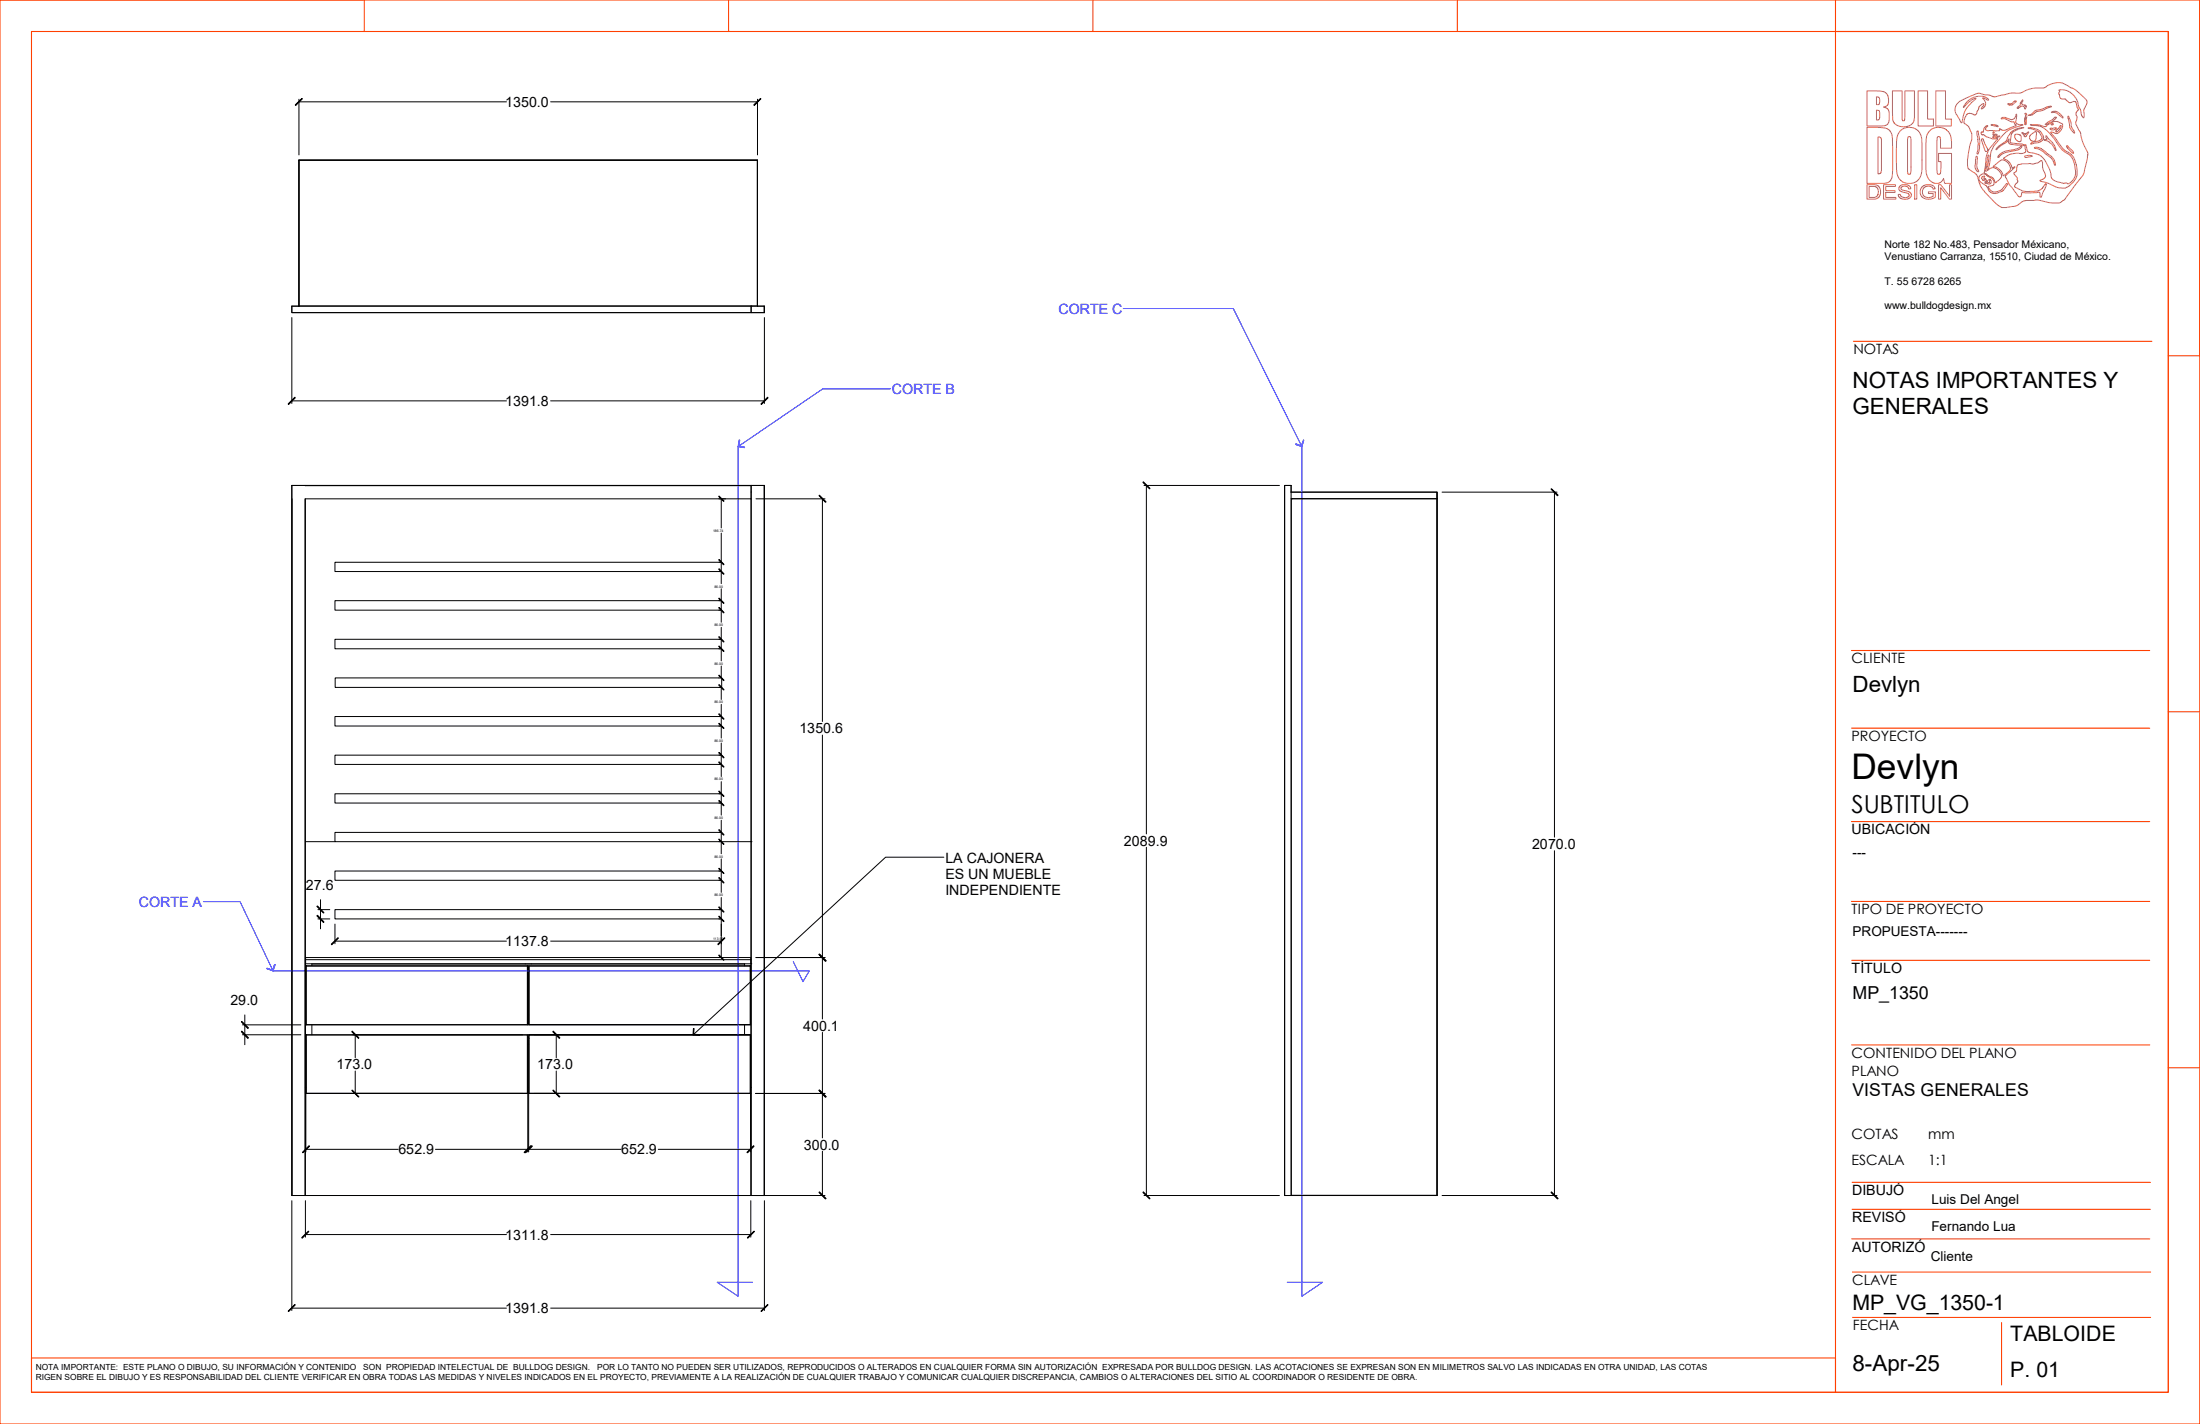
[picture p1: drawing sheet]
<svg xmlns="http://www.w3.org/2000/svg" width="432mm" height="279mm" viewBox="0 0 432 279" stroke-linecap="round" stroke-linejoin="round" font-family="sans-serif">
<g fill="#00f" stroke="#00f" stroke-width=".2">
<path d="M145.1 86.3l.1 .1-.2 1.1 1.1 .2v.1l-1.2-.2z" fill-rule="evenodd"/>
<path d="M52.4 189.9l1.1 .5 .4-1.2 .1 .1-.4 1.2-1.2-.4z" fill-rule="evenodd"/>
<path d="M254.3 87.1l1.1 .4 .5-1.1-.4 1.2-1.2-.4z" fill-rule="evenodd"/>
</g>
<g fill="#000" stroke="#000" stroke-width=".2">
<path d="M58 20.6l1.3-1.3 .1 .1-1.4 1.3z" fill-rule="evenodd"/>
<path d="M148 20.6l1.3-1.3 .1 .1-1.4 1.3z" fill-rule="evenodd"/>
<path d="M56.6 79.2l1.3-1.3 .1 .2-1.4 1.3z" fill-rule="evenodd"/>
<path d="M149.4 79.2l1.3-1.3v.2l-1.3 1.3z" fill-rule="evenodd"/>
<path d="M141.1 97.4v-.1l1 1-.1 .1z" fill-rule="evenodd"/>
<path d="M160.7 97.2h.1l1.3 1.3-.1 .1z" fill-rule="evenodd"/>
<path d="M224.4 94.5l1.3 1.3-.1 .1-1.3-1.2z" fill-rule="evenodd"/>
<path d="M304.5 95.9l1.3 1.3-.1 .1-1.3-1.3z" fill-rule="evenodd"/>
<path d="M141.1 117.3l1 1-.1 .1-.9-1z" fill-rule="evenodd"/>
<path d="M141.1 109.8l1 .9-.1 .1-.9-.9z" fill-rule="evenodd"/>
<path d="M141.1 111.7v-.1l1 1-.1 .1z" fill-rule="evenodd"/>
<path d="M141.1 125l1 .9-.1 .1z" fill-rule="evenodd"/>
<path d="M141.1 132.5l1 1-.1 .1z" fill-rule="evenodd"/>
<path d="M141.1 119.3v-.1l1 1-.1 .1z" fill-rule="evenodd"/>
<path d="M141.1 126.8v-.1l1 1.1h-.1z" fill-rule="evenodd"/>
<path d="M141.1 134.4v-.1l1 1z" fill-rule="evenodd"/>
<path d="M141.1 140.1v-.1l1 1.1h-.1z" fill-rule="evenodd"/>
<path d="M141.1 147.6l1 1-.1 .1-.9-1z" fill-rule="evenodd"/>
<path d="M141.1 155.2l1 1-.1 .1-.9-1z" fill-rule="evenodd"/>
<path d="M141.1 142v-.1l1 1-.1 .1z" fill-rule="evenodd"/>
<path d="M141.1 149.6v-.1l1 1h-.1z" fill-rule="evenodd"/>
<path d="M141.1 157.1l1 .9-.1 .1z" fill-rule="evenodd"/>
<path d="M62.2 177.8h.1l1.3 1.3-.1 .1z" fill-rule="evenodd"/>
<path d="M141.1 170.4v-.1l1 1.1z" fill-rule="evenodd"/>
<path d="M141.1 162.8l1 1-.1 .1-.9-1z" fill-rule="evenodd"/>
<path d="M141.1 177.9l1 1-.1 .1-.9-1z" fill-rule="evenodd"/>
<path d="M141.1 164.7l1 .9-.1 .1z" fill-rule="evenodd"/>
<path d="M141.1 172.3v-.1l1 1-.1 .1z" fill-rule="evenodd"/>
<path d="M62.3 179.6l1.3 1.3-.1 .1-1.3-1.3z" fill-rule="evenodd"/>
<path d="M65 185.3l1.3-1.3 .1 .1-1.3 1.3z" fill-rule="evenodd"/>
<path d="M140.9 185.3l1.3-1.3 .1 .1-1.3 1.3z" fill-rule="evenodd"/>
<path d="M141.1 187.4l1 .9-.1 .1-.9-.9z" fill-rule="evenodd"/>
<path d="M141.1 179.8v-.1l1 1.1h-.1z" fill-rule="evenodd"/>
<path d="M160.8 187.2l1.3 1.3-.1 .1-1.3-1.3z" fill-rule="evenodd"/>
<path d="M160.7 187.3l.1-.1 1.3 1.3-.1 .1z" fill-rule="evenodd"/>
<path d="M47.5 200.4l1.3 1.3-.2 .1-1.2-1.3z" fill-rule="evenodd"/>
<path d="M47.5 202.3l1.3 1.3-.2 .2-1.2-1.4z" fill-rule="evenodd"/>
<path d="M69.1 213.9l1.3 1.3v.1l-1.4-1.3z" fill-rule="evenodd"/>
<path d="M69.1 202.3l1.3 1.3v.2l-1.4-1.4z" fill-rule="evenodd"/>
<path d="M108.5 214l.1-.1 1.3 1.3-.1 .1z" fill-rule="evenodd"/>
<path d="M108.6 202.3l1.3 1.3-.1 .2-1.3-1.4z" fill-rule="evenodd"/>
<path d="M136.1 201.8h.1l-.1 1.1 1.2 .1v.2l-1.3-.1z" fill-rule="evenodd"/>
<path d="M160.8 213.9l1.3 1.3-.1 .1-1.3-1.3z" fill-rule="evenodd"/>
<path d="M160.7 214l.1-.1 1.3 1.3-.1 .1z" fill-rule="evenodd"/>
<path d="M60.7 224.8v.1l-1.3 1.3v-.1z" fill-rule="evenodd"/>
<path d="M102.9 226.1l1.3-1.3 .1 .1-1.3 1.3z" fill-rule="evenodd"/>
<path d="M104.4 224.8l.1 .1-1.3 1.3-.1-.1z" fill-rule="evenodd"/>
<path d="M147.9 224.8l.1 .1-1.3 1.3-.1-.1z" fill-rule="evenodd"/>
<path d="M160.8 233.8l1.3 1.4h-.1l-1.3-1.2z" fill-rule="evenodd"/>
<path d="M224.4 233.8l1.3 1.4h-.1l-1.3-1.2z" fill-rule="evenodd"/>
<path d="M304.5 233.8l1.3 1.4h-.1l-1.3-1.2z" fill-rule="evenodd"/>
<path d="M57.9 255.9l.1 .1-1.4 1.3z" fill-rule="evenodd"/>
<path d="M59.2 242.8l1.3-1.2h.1l-1.3 1.4z" fill-rule="evenodd"/>
<path d="M146.7 242.8l1.3-1.2h.1l-1.3 1.4z" fill-rule="evenodd"/>
<path d="M149.4 257.3l1.3-1.4v.1l-1.3 1.3z" fill-rule="evenodd"/>
</g>
<g fill="none" stroke="#000" stroke-width=".2">
<path d="M58.7 19.5v10.9M58.7 20h40.7M108.1 20h40.6M148.7 19.5v10.9M58.7 31.5h89.9v28.6M57.3 62.3v16.9M57.3 78.7h42.1M58.7 60.1v-28.7h90v28.7M58.7 60h89.9M108.1 78.7h41.9M147.4 60.1h.1M147.4 60.1v1.2"/>
<path d="M150 60.1v1.2M150 60.1h-92.7v1.2h92.7M150 62.3v16.9M57.3 95.2v139.4M57.3 95.2h92.7M57.3 95.2v.1M57.3 97.9v136.7M59.9 95.2v.1M59.9 97.9v136.7M59.9 95.2l87.5 .1M141.6 97.9v5.7M147.4 95.2v139.4"/>
<path d="M147.4 97.9h-87.5v136.7M148.4 97.9h13.5M150 95.2v139.4zM161.4 97.9v43.7M224.5 95.2h26.6M225 95.2v68.4M253.4 96.6h28.7v1.2h-28.7M253.4 95.2h-1.3v139.4l30-.1M253.4 95.2h-1.3v139.4h1.3M253.4 95.2v139.4M253.4 97.9h.1M253.4 97.9v136.6"/>
<path d="M253.4 97.9h28.6M282 96.6v137.9M283 96.6h22.6M305.1 96.6v67.7M65.7 117.9h75.9v1.8h-75.9zM65.7 110.3h75.9v1.8h-75.9zM141.1 117.9h.1M141.1 112.1h.1M141.1 119.7h.1M141.1 110.3h.1M141.6 104.6v5.7M141.6 112.1v2.4"/>
<path d="M141.6 115.5v2.4M141.6 119.7v2.4M65.7 125.4h75.9v1.9h-75.9zM65.8 133h75.8v1.9h-75.8zM141.1 125.4h.1M141.1 127.3h.1M141.1 134.9h.1M141.1 133h.1M141.6 123.1v2.3M141.6 127.3v2.4M141.6 130.7v2.3M141.6 134.9v2.3"/>
<path d="M141.6 138.2v2.4M65.7 155.7h75.9v1.9h-75.9zM65.7 148.2h75.9v1.8h-75.9zM65.7 140.6h75.9v1.9h-75.9zM141.1 140.6h.1M141.1 148.2h.1M141.1 142.5h.1M141.1 155.7h.1M141.1 150h.1M141.1 157.6h.1M141.6 142.5v2.3M141.6 145.8v2.4"/>
<path d="M141.6 150v2.4M141.6 153.4v2.3M141.6 157.6v2.3M161.4 144.2v55.7M59.9 165.1h5.8M62.4 178.5h2.3M62.9 176.5v5.7M65.7 163.3h75.9v1.8h-75.9zM65.7 178.5h75.9v1.8h-75.9zM65.7 170.9h75.9v1.8h-75.9zM141.1 170.9h.1M141.1 165.1h.1"/>
<path d="M141.1 163.3h.1M141.1 178.5h.1M141.1 172.7h.1M141.6 165.1h5.8M141.6 161v2.3M141.6 165.1v2.4M141.6 168.5v2.4M141.6 172.7v2.4M141.6 176.1v2.4M147.4 165.1h.1M185.3 168.2h-11.5l-37.8 34.9M225 166.2v68.4"/>
<path d="M305.1 166.9v67.7M48 199.1v5.9M60 187.9v1.2l-.1-.8M60 189.1h87.4M60 189.5v11.6M60.1 189.6h43.4M60.1 189.6v11.4M61.2 189.1h84.9v.4M61.2 189.1v.4M62.4 180.3h2.3M65.7 181.3v3.9M65.7 184.7h33.7"/>
<path d="M103.1 189.1h.1M103.6 189.5h-43.6l.1 .1M103.6 189.5v11.6zM103.6 199.2h.2M103.6 199.1h.2M103.6 190.3h.2M103.8 189.5h43.5l-.1 .1M103.8 189.6h43.4M104.3 189.1h.1M108.1 184.7h33.5M141.1 180.3h.1M141.1 187.9h.1"/>
<path d="M141.6 180.3v7.6M146.1 189.1h.1M147.2 189.6v11.4M147.3 189.5v11.6M147.4 189.1h.1M147.4 188.3h-87.5v-.4h87.5v1.2M148.4 187.9h13.5M47.6 203h11.5M47.6 201.1h11.5M60 214.5h43.6zM60 213.4v1.1M60 203v23"/>
<path d="M60.1 203.1h43.4v11.4M60.1 201l43.5 .1M60.1 203.1v11.4M60.1 201h43.4M61.2 201.1v1.9M69.3 214.5h33.3M69.3 203h33.3M69.7 203v4.5M69.7 210.1v4.4M103.5 203.1l.1 11.4h.2M103.6 203l-43.5 .1M103.6 200.4h.2"/>
<path d="M103.6 200.5h.2M103.6 213.4h.2M103.6 204.9h.2M103.6 203.6h.2M103.6 204v22M103.8 201.1h43.5zM103.8 203h43.5zM103.8 203v23M103.8 201v-11.5v11.6M103.8 214.5h43.6M103.8 214.5h43.4M103.8 203.1v11.4"/>
<path d="M104.8 203h4.9M109.2 203v4.5M109.2 210.1v4.4M146.1 201.1v1.9M147.3 203v11.5l-.1-11.4M147.3 204v22M147.3 213.3h.1M147.3 213.4h.1M148.3 214.5h13.6M161.4 202.6v20.7M57.3 235.6v21.5M57.3 234.6h104.6"/>
<path d="M59.9 235.6v7.1M60 225.5h18.1M85.5 225.5h18.1M103.8 225.5h18.1M129.2 225.5h18.1M147.4 235.6v7.1M150 235.6v21.5M161.4 225.9v8.7M224.5 234.6h26.6M253.4 234.5h28.6M282.1 234.5l-28.7 .1M283 234.6h22.6"/>
<path d="M57.3 256.7h42.1M59.9 242.2h39.5M108.1 242.2h39.3M108.1 256.7h41.9"/>
</g>
<path d="M174.8 76.3h-13.3l-16.6 11.3v166.7l-4.1-2.7h6.9M220.5 60.5h21.6l13.4 27.1v166.7l4.1-2.7h-7M39.9 176.9h7.2l6.5 13.6h105.2l-1.2 2.1-1.9-3.9" fill="none" stroke="#00f" stroke-width=".2"/>
<g fill="none" stroke="#c66" stroke-width=".2">
<path d="M366.4 17.8l3 .1 .6 .2 .5 .5 .2 .8-.1 1.1-.3 .3-.6 .2 .7 .3 .4 .5v1.8l-.1 .4-.4 .5-.9 .2h-3zM368.3 19h.1a.55 .55 0 0 1 .5 .8v.4a.32 .32 0 0 1-.4 .3h-.2zM371.4 17.8h1.9v5.5a.3 .3 0 0 0 .3 .4 .3 .3 0 0 0 .2-.5l.1-5.4h1.9l-.1 5.8-.2 .5-.6 .5-1.1 .3-.9-.1-.7-.3-.4-.3-.3-.6zM376.5 17.8h1.8v5.6h1.2v1.3h-3zM379.9 17.8h1.9v5.6h1.2v1.3h-3.1zM384.6 19.9l3.6-1.6 1.5 .3 .9 .1 1 .3 2.9-.7h2l1.3-.6 1.2-.4 2.3-.1 .7-.5a4.1 4.1 0 0 1 2.6-.4l2.9 1.4 2 1.9 .1 .7-.6 1.2v1.6l-.4-.5-.2-1-.4-.7-.2-1-.6-1-1.2-1-.4-.2-1-.1a.23 .23 0 0 0-.4 0 .23 .23 0 0 0 .1 .3l-.2 .5 .3 .9 .9 .1 .8 .8 .9-.3 .4 .1 .4 1.2a.46 .46 0 0 1-.2 .7l-.1 .7 .2 .5-.3 1.2 1 1.9a6 6 0 0 0 .8 2.5l.5 1.2 .1 .5-.9 3.8-3.6 4.9-.9 .7h-.5a10.1 10.1 0 0 1-3.7-.5l-2.8 .1-1.9 1.1-1.7 .2h-1l-1-.7-2.2-2.3-.9-1.3-.8-2.2-1.7-1.2v-1.6l.4-2.7 .4-1.3v-1.2l-.6-1.3-.9-.7v-.7l.4-.9 .4-.3h.6l.6 .3 .3-.1 .7-1.6 .6-.5a.21 .21 0 0 1 .3 0 .21 .21 0 0 1-.1 .3l-.4 .7 .6-.4 .2-.5v-.4l-.6-.9h.3l.7 .5 .2-.1v-.2l-1-.5h-1.1l-.9 .2-.9 .6-.6 .6-.4 .8 1.5-1.5 .9-.3-.8 .8a5 5 0 0 0-1.6 2.5l-.3 1.4-.2 .1-1-1.8-.2-.6 .1-.9zM397 19.6v.3l-.2 .4 .2 .2 .5 .2 .2 .2-.1 .2a.19 .19 0 0 1-.2 .2 .19 .19 0 0 1-.1-.3l-.6-.2-.5 .4a.15 .15 0 0 1-.2 .1 .15 .15 0 0 1-.1-.2 .15 .15 0 0 1 .2-.1l.4-.4v-.4zM366.4 25l3.7 .1 .6 .3 .6 .8 .1 .9 .1 1.8-.1 5.3-.2 1.1-.7 .6-.6 .1h-3.5zM366.4 36.2h1.7l.8 .5 .2 .5v.7l-.2 .7-.3 .3-.6 .2h-1.6zM366.9 36.6h1.1l.5 .3 .2 .9-.1 .5-.3 .3-.3 .1h-1.1zM368.3 21.6h.1a.41 .41 0 0 1 .5 .5v1.2l-.3 .2h-.3zM368.6 26.9l.5 .1 .2 .3v6.2l-.1 .4-.4 .2h-.2z"/>
<path d="M369.7 36.2h2.3v.4h-1.9v.8h1.8v.4h-1.8v.9h2v.4h-2.4zM372.9 36.5l.5-.3h.8l.7 .5 .1 .3-.4 .1-.1-.4-.5-.2-.6 .1-.3 .3 .1 .3 1.4 .4 .5 .3v.6l-.3 .4-1 .2-.6-.1-.5-.3-.1-.6h.4l.2 .5 .6 .2 .6-.1 .3-.3v-.3l-.2-.2-1.3-.3-.4-.3-.1-.5zM373 25.7l.5-.5 .6-.1h1.4l.5 .2 .6 .5 .5 1.2v7l-.2 .7-.4 .6-1.1 .6-1.1 .1-.9-.3-.5-.5-.6-1.1-.1-6.4 .2-1.1zM374.5 26.8a.37 .37 0 0 1 .5 .1 .37 .37 0 0 1 .1 .4l-.1 6.7a.3 .3 0 0 1-.4 .2 .3 .3 0 0 1-.2-.4v-6.5zM375.8 36.2h.4v2.9h-.4zM377.1 36.7l1-.5h.8l.5 .2 .4 .6-.4 .1-.2-.4-.5-.2h-.5l-.5 .2-.3 .6-.1 .6 .5 .7 .8 .2 .8-.3v-.5h-.9v-.4h1.4v1.1l-.5 .2-.8 .2-1.2-.3-.5-.8v-.7zM379 25.4l.6-.3 1-.1 .9 .1 .7 .5 .7 1 .1 2.5h-2.1l-.1-1.9a.34 .34 0 0 0-.3-.4 .34 .34 0 0 0-.3 .5v6.6a.37 .37 0 0 0 .5 .3 .37 .37 0 0 0 .2-.5l.1-2h-.5v-1.6h2.5v5.9h-1.3l-.2-1-.6 .8-.5 .2-.8-.1-.8-.5-.5-.7-.3-1.6v-5.7l.2-1zM380.5 36.2h.4l1.8 2.3v-2.3h.3v2.9h-.4l-1.7-2.3v2.3h-.4zM387.8 30.8a.18 .18 0 0 1 .3-.1 .18 .18 0 0 1 0 .3l-.1 1.6 .3 .8a.18 .18 0 0 1 0 .3 .18 .18 0 0 1-.3-.1l-.4-.7zM388 25.7h.3l.1 .8a6.3 6.3 0 0 1 0 3.3l-.1 .2a.16 .16 0 0 1-.1 .2 .16 .16 0 0 1-.2-.2l.3-1.6zM388.5 34.6l.5-.4 .5-.1 1.4 .8 .4 .6 .1 .6-.2 .3-.7 .1a.22 .22 0 0 0-.3 .2 .22 .22 0 0 0 .2 .3l.7 .6h.8l1-.3 .8-1.1a.17 .17 0 0 1 .2-.2 .17 .17 0 0 1 .1 .3l-1 1.2-1.3 .5-.6-.1-.7-.5-.6-1-1.2-.8-.2-.3zM389 34.7l.4-.2 .2 .2a.33 .33 0 0 0-.1 .5l.2-.1 .2 .3a.17 .17 0 0 1 .2 .2 .17 .17 0 0 1-.2 .1 .17 .17 0 0 1-.2-.1l-.6-.3-.2-.3z"/>
<path d="M389 27.2l.3 .1 .3 .9 .6 1.1-.1 .2a.29 .29 0 0 1-.2 .2 .29 .29 0 0 1-.3-.2l-.7-2zM389.6 24.9l.4-.3 .1 .1-.4 .6v.2l.4 .2h2.3l.1-.5 .4 .3 .6 .1 2.2-1-.3-.3a.34 .34 0 0 0-.1-.4 .34 .34 0 0 0-.5 0l-1.1-.6h-.6a.18 .18 0 0 1-.2 .1 .18 .18 0 0 1-.1-.2 .18 .18 0 0 1 .2-.1l.6-.1 1.3 .5 .5-.2 .4-.9v.5l-.2 1 .1 .3 .6 .3 .7-.1v.2l-2 .6-1 .5-.8 .7-1.9 2.2-.6 1.3-.4 3.2a.19 .19 0 0 1-.3 .2 .2 .2 0 0 1 0-.4l.3-1.4 .1-1.1-.2 .1-.1 .6-.4 2.5 1.1-.7h.6l.9 .5 .6 .9-.1 .5-1 1-.2 .1-.3-.8-.3-.3-.7-.3-.6-.5h-.3l.3-1.4 .1-1.5 .4-1.5 1.9-2.4-1 .1-1-.4-.8-.5a.31 .31 0 0 1-.4-.1 .31 .31 0 0 1 .1-.4 .2 .2 0 0 0 .3 0 .2 .2 0 0 0 0-.3zM389.6 35.8l.7 .1a.38 .38 0 0 0 .1-.7h.2l.2 .3-.1 .5-.5 .1-.6-.1zM390.2 29.6h.1M390.8 24.5h.7l.5 .1 .2 .2zM391.2 26.3l.4 .1a.21 .21 0 0 1 .3-.1 .21 .21 0 0 1 0 .4 .21 .21 0 0 1-.3-.1h-.3zM391.2 26.8l1.3-.1-.1 .1-.8 .3h-.4zM391.3 32.6l1.4-1.1 .5-.1 .9 .5 .4 .7 .1 .6-.3 .5-1.2 .8-.3-.9-.8-.7-.8-.2zM392.6 30.2l.7-.4 2.4-.5 1.1-.6-.3 .5-.4 .2-2.7 .6-1.1 .8a.15 .15 0 0 1-.1 .1 .15 .15 0 0 1-.2-.2 .15 .15 0 0 1 .2-.1zM394.1 20.4h.7l.5-.5a.2 .2 0 0 1 .2-.1 .2 .2 0 0 1 .2 .2l-.8 .6h-.6zM394.7 25.9l1-.6 1.5-.3-1.5 .5-.8 .6-.2 .4-.1 1.5 3 .4 .5 1.4 1.9 .5 .6 .3 .7 .7 1 1.8 .3 1.7 .2 .3 1.1 .6 1.1 .3 .7-.1a.73 .73 0 0 0 .9-.3l.5-.7 .3-.7-.2-2-.5-1.3-.6-.6-1.5-1-1.4-2.1-1.8-1.8-.9-.6-1.9-.2-.1-.1h1.5l1.5 .3 1.5-.9 .8-.1 .4 .2a.73 .73 0 0 1 .6 .5 .73 .73 0 0 1-.2 .8l-.3 .6-.4 .3h-.4l-.7-.3-.3 .1 2.5 3.3 1.6 1.1 .6 1a5.9 5.9 0 0 1 .4 3.3l-.7 1.1-.8 .7-.7 .4-1.5-.1-2.2-.9-1.2-.3-.1-.2 .7-.3 .4-.5-.1-.5-.4-.9-.1-1.4a.24 .24 0 0 0-.2-.2 .24 .24 0 0 0-.3 0l-.4 .4-1 .2-.8-.1-1.8 .2a.8 .8 0 0 0-.6 1l-.1 .4-.4 .2 .1 .3 .5 .7v.4l.2 .2-.6 .7a.31 .31 0 0 0-.1 .3 .31 .31 0 0 0 .2 .3l1.3 .7h.4h2.5l1-.5 .6-.9h.3l-1.1 2.6-.2-.1-.1-.9-3.1 .1a.36 .36 0 0 0-.4 .1 .36 .36 0 0 0-.1 .4v.2a.35 .35 0 0 1-.6-.1l-1.7-2.2-.8-1.5 1.9-2-.6 .3-.1-.5-.5-.8-1.1-.6 1.4-.9 1.1-.1h1.1l.7-.2 .1-.1-.1-1.2-3-.3-.2-.3v-.7l-.4 .6-2.1 1.5 .5-.8 1.5-1 .4-.9zM395.5 26.5l.6-.2 .5 .3 .1 1-.1 .2h-.4l-.4-.2-.4-.6z"/>
<path d="M396.8 26l.8 .3 .5-.4-.3 .5a.34 .34 0 0 1-.3 .4 .34 .34 0 0 1-.3-.4zM397.3 26.7l.1 .1zM397.3 26.2h.1M397.4 20.7h.1M397.4 26.8h.1M397.4 21.3h.1M397.4 26.3h.1M397.4 23.6l.1 .4zM397.4 30.6l.7-.1 .8 .1-.9 .2a.32 .32 0 0 1-.4 .1 .32 .32 0 0 1-.2-.3zM397.5 24.3v.1zM397.5 26.3h.1M397.5 23.2l-.1 .4z"/>
<path d="M397.5 21.3h.1M397.5 24.4h.1M397.5 23.1h.1M397.5 26.8h.1M397.5 20.7l.1 .1zM397.5 22.2l.3 .2-.2 2.1-.1-.1-.1-.5zM397.6 26.8h.1M397.6 20.8l.1 .1zM397.6 26.2h.1M398.1 25.1h.7l1.3 .4 .6 .5 .4 .8v.5l-.6 .6-1.6 .3a.16 .16 0 0 1-.2 .1 .16 .16 0 0 1-.1-.2 .16 .16 0 0 1 .1-.1l1.6-.4 .4-.3 .1-.4-.7-1.1zM398.2 22.6l.5-.2 .9-.8 1.2-.2 1-.4 .8-.1-1.8 .8-1 .2-.9 .7zM398.4 26.6l.9-.7a.26 .26 0 0 1 .3 0 .26 .26 0 0 1 .1 .3l-.1 1-.3 .5h-.5l-.3-.3-.1-.2z"/>
<path d="M399.3 29l.4-.1 .7 .1 2.1 1.6 .7 .8 .2 .9h-.2l-.3-.9-.5-.6-1.5-1.1-.8-.5-.7-.1zM401.4 24.4l1.4-.9 .3-.3a.24 .24 0 0 1 .3-.2 .24 .24 0 0 1 .2 .2l-.7 .6-1.1 .6zM401.5 26.6l1.7 1.8 .3 1.1-.9-1.3-.6-.5-.8-.2 .6-.2-.3-.4zM402.4 25.1h.9a.18 .18 0 0 1 .3 0 .18 .18 0 0 1-.2 .3l-.8 .1-.2-.2zM402.6 24.4l.1-.1a.15 .15 0 0 1 .1-.1 .15 .15 0 0 1 .2 .2 .15 .15 0 0 1-.2 .1zM402.6 22l.3-.2h.7l.9 .6 .4 .7-.1 .1-1.3-1.1zM404.3 24.8l.2-.2v.5l-.8 .8a.2 .2 0 0 1-.2-.2 .2 .2 0 0 1 .2-.2l.4-.4zM405.6 28.6h.2l1.1 1.1 .1 .4-1.3-1.1zM405.9 22.8l.5 1.1 .1 .9 .6 1 .1 .3-1-1.1z"/>
<circle cx="391.3" cy="26" r=".13"/>
</g>
<g fill="none" stroke="#ff3f00" stroke-width=".21">
<path d="M0 0h431.8v279.4h-431.8zM0 0h71.5v6.2M6.2 6.2h419.4v267h-419.4zM143 0v6.2M214.5 0v6.2M286 0v6.2M360.3 6.2h65.3v267h-65.3zM360.3 0v6.2M431.8 0v69.8h-6.2M363.8 67h58.6M363.4 127.6h58.5M425.6 139.7h6.2"/>
<path d="M363.4 142.9h58.5M363.4 161.2h58.5M363.4 176.9h58.5M363.4 188.4h58.5M363.4 205h58.5M425.6 209.5h6.2M363.5 232h58.6M363.5 237.3h58.6M363.4 243.1h58.5M363.6 258.5h58.5M363.6 249.6h58.5M392.9 259.5v12.2"/>
<path d="M6.2 266.4h354.1v6.8h-354.1z"/>
</g>
<text font-size="6.9" x="363.4" y="152.8">Devlyn</text>
<text font-size="4.9" x="363.4" y="159.6">SUBTITULO</text>
<g font-size="4.4">
<text x="363.6" y="76.2">NOTAS IMPORTANTES Y</text>
<text x="363.6" y="81.3">GENERALES</text>
<text x="363.6" y="135.8">Devlyn</text>
<text x="363.6" y="269.1">8-Apr-25</text>
</g>
<g font-size="4.2">
<text x="363.6" y="257">MP_VG_1350-1</text>
<text x="394.5" y="263.2">TABLOIDE</text>
<text x="394.5" y="270.1">P. 01</text>
</g>
<g font-size="3.5">
<text x="363.6" y="195.9">MP_1350</text>
<text x="363.6" y="215">VISTAS GENERALES</text>
</g>
<g font-size="2.8">
<text x="99.1" y="21">1350.0</text>
<text x="363.8" y="69.5">NOTAS</text>
<text x="99.1" y="79.7">1391.8</text>
<text x="363.4" y="130.1">CLIENTE</text>
<text x="156.9" y="143.9">1350.6</text>
<text x="363.4" y="145.4">PROYECTO</text>
<text x="220.6" y="165.9">2089.9</text>
<text x="300.7" y="166.6">2070.0</text>
<text x="363.4" y="163.7">UBICACIÓN</text>
<text x="185.5" y="169.2">LA CAJONERA</text>
<text x="185.5" y="172.4">ES UN MUEBLE</text>
<text x="60" y="174.5">27.6</text>
<text x="185.5" y="175.6">INDEPENDIENTE</text>
<text x="363.4" y="179.4">TIPO DE PROYECTO</text>
<text x="99.1" y="185.7">1137.8</text>
<text x="363.4" y="190.9">TÍTULO</text>
<text x="45.2" y="197.1">29.0</text>
<text x="157.6" y="202.2">400.1</text>
<text x="66" y="209.8">173.0</text>
<text x="105.5" y="209.8">173.0</text>
<text x="363.4" y="207.5">CONTENIDO DEL PLANO</text>
<text x="363.4" y="211">PLANO</text>
<text x="78.2" y="226.5">652.9</text>
<text x="121.9" y="226.5">652.9</text>
<text x="157.8" y="225.6">300.0</text>
<text x="363.4" y="223.5">COTAS</text>
<text x="378.4" y="223.5">mm</text>
<text x="363.4" y="228.5">ESCALA</text>
<text x="378.4" y="228.5">1:1</text>
<text x="363.5" y="239.8">REVISÓ</text>
<text x="363.5" y="234.5">DIBUJÓ</text>
<text x="99.1" y="243.2">1311.8</text>
<text x="363.5" y="245.6">AUTORIZÓ</text>
<text x="99.1" y="257.6">1391.8</text>
<text x="363.5" y="252.1">CLAVE</text>
<text x="363.7" y="261">FECHA</text>
</g>
<g font-size="2.8" fill="#00f">
<text x="207.7" y="61.6">CORTE C</text>
<text x="175" y="77.3">CORTE B</text>
<text x="27.3" y="178">CORTE A</text>
</g>
<g font-size="2.7">
<text x="363.6" y="168.1">---</text>
<text x="363.6" y="183.7">PROPUESTA-------</text>
<text x="379.1" y="236.3">Luis Del Angel</text>
<text x="379.1" y="241.6">Fernando Lua</text>
<text x="379" y="247.4">Cliente</text>
</g>
<g font-size="2.1">
<text x="369.9" y="48.7">Norte 182 No.483, Pensador Méxicano,</text>
<text x="369.9" y="51.1">Venustiano Carranza, 15510, Ciudad de México.</text>
<text x="369.9" y="55.9">T. 55 6728 6265</text>
<text x="369.9" y="60.7">www.bulldogdesign.mx</text>
</g>
<g font-size="1.6">
<text x="7" y="268.9">NOTA IMPORTANTE: ESTE PLANO O DIBUJO, SU INFORMACIÓN Y CONTENIDO</text>
<text x="71.3" y="268.9">SON PROPIEDAD INTELECTUAL DE BULLDOG DESIGN.</text>
<text x="117.2" y="268.9">POR LO TANTO NO PUEDEN SER UTILIZADOS, REPRODUCIDOS O ALTERADOS EN CUALQUIER FORMA SIN AUTORIZACIÓN EXPRESADA POR BULLDOG DESIGN. LAS ACOTACIONES SE EXPRESAN SON EN MILIMETROS SALVO LAS INDICADAS EN OTRA UNIDAD, LAS COTAS</text>
<text x="7" y="270.8">RIGEN SOBRE EL DIBUJO Y ES RESPONSABILIDAD DEL CLIENTE VERIFICAR EN OBRA TODAS LAS MEDIDAS Y NIVELES INDICADOS EN EL PROYECTO, PREVIAMENTE A LA REALIZACIÓN DE CUALQUIER TRABAJO Y COMUNICAR CUALQUIER DISCREPANCIA, CAMBIOS O ALTERACIONES DEL SITIO AL COORDINADOR O RESIDENTE DE OBRA.</text>
</g>
<g font-size=".7">
<text x="140" y="104.3">186.74</text>
<text x="140.2" y="115.3">86.00</text>
<text x="140.2" y="122.9">86.00</text>
<text x="140.2" y="130.4">86.00</text>
<text x="140.2" y="138">86.00</text>
<text x="140.2" y="145.5">86.00</text>
<text x="140.2" y="153.1">86.00</text>
<text x="140.2" y="160.7">86.00</text>
<text x="140.2" y="168.3">86.00</text>
<text x="140.2" y="175.9">86.00</text>
<text x="140" y="184.4">113.90</text>
</g>
</svg>
